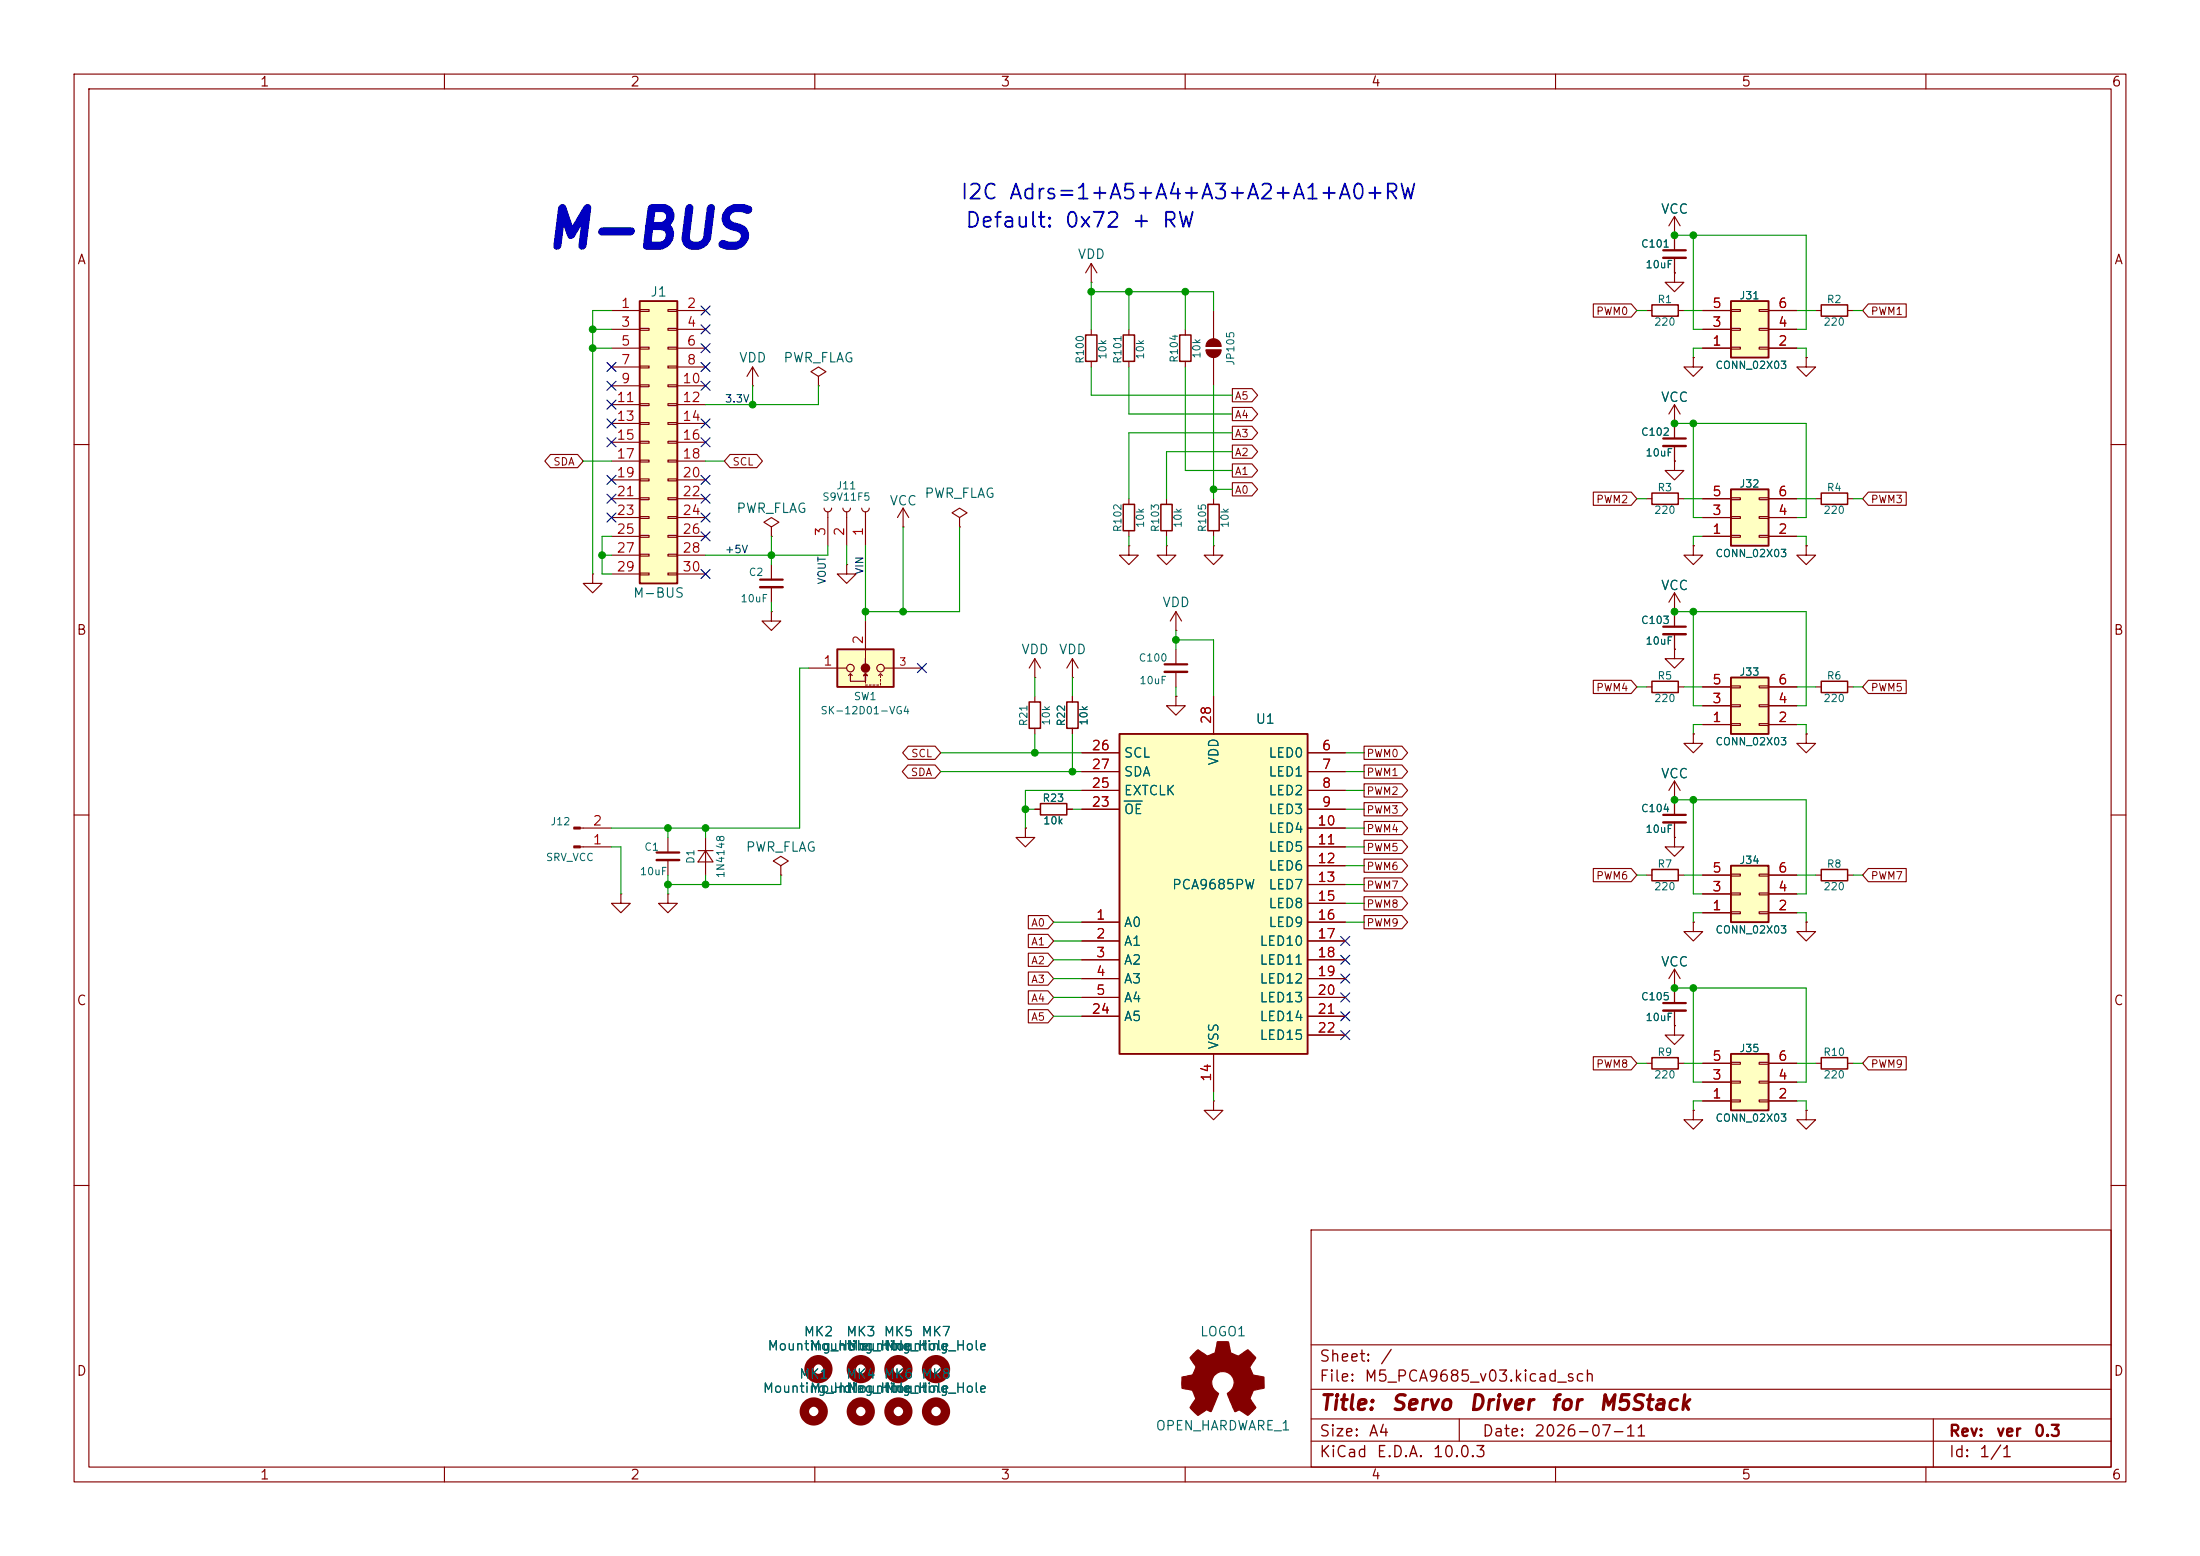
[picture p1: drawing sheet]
<svg xmlns="http://www.w3.org/2000/svg" width="297mm" height="210mm" viewBox="0 0 297 210" stroke-linecap="round" stroke-linejoin="round" font-family="sans-serif">
<g fill="none" stroke="#840000" stroke-width=".15">
<path d="M10 10h277v190h-277zM12 12h273v186h-273zM60 10v2M110 10v2M160 10v2M210 10v2M260 10v2M110.5 50.8l1-.6-1-.7-1 .7 1 .6v1.3M110.5 52.1h.1M152.4 44.5v.7M152.4 48.8v.7M160 44.5v.7"/>
<path d="M160 48.8v.7M162.8 46.7h2M162.8 47.2h2M163.8 41.9v3.8M163.8 48.3v3.8M10 60h2M104.1 71.1l1.1-.6-1.1-.6-1 .6 1 .6v1.3M104.1 72.4h.1M104.1 76.2v2M104.1 79.2v2.1M111.3 68.6a.51 .51 0 0 0 .5 .5 .51 .51 0 0 0 .5-.5M111.8 69.1v4.6"/>
<path d="M113.8 68.6a.51 .51 0 0 0 .5 .5 .51 .51 0 0 0 .5-.5M114.3 69.1v4.6M116.3 68.6a.51 .51 0 0 0 .5 .5 .51 .51 0 0 0 .5-.5M116.8 69.1v4.6M121.9 71.1h.1M121.9 68.6l-.7 1.3M121.9 68.6l.8 1.3M121.9 68.6v2.5M129.5 69.9l1.1-.7-1.1-.6-1 .6 1 .7v1.2M129.5 71.1h.1M152.4 73.7v1.2h1.3l-1.3 1.3-1.3-1.3h1.3M152.4 73.7h.1"/>
<path d="M152.4 67.3v.8M152.4 71.6v.8M157.5 73.7v1.2h1.2l-1.2 1.3-1.3-1.3h1.3M157.5 73.7h.1M157.5 67.3v.8M157.5 71.6v.8M163.8 73.7v1.2h1.3l-1.3 1.3-1.2-1.3h1.2M163.8 73.7h.1M163.8 67.3v.8M163.8 71.6v.8M226.1 62.2v1.3h1.2l-1.2 1.3-1.3-1.3h1.3M226.1 62.2h.1"/>
<path d="M285 60h2M139.7 91.4h.1M139.7 88.9l-.8 1.3M139.7 88.9l.8 1.3M139.7 88.9v2.5M158.7 85.1h.1M158.7 82.6l-.7 1.2M158.7 82.6l.8 1.2M158.7 82.6v2.5M10 110h2M90.2 113v2.1M90.2 116.1v2"/>
<path d="M105.4 116.8l1-.6-1-.6-1 .6 1 .6v1.3M105.4 118.1h.1M285 110h2M226.1 138.4v1.3h1.2l-1.2 1.3-1.3-1.3h1.3M226.1 138.4h.1M226.1 133.4h.1M226.1 130.8l-.8 1.3M226.1 130.8l.7 1.3M226.1 130.8v2.6M222.2 143.5h.8M226.6 143.5h.7M228.6 149.9v1.2h1.3l-1.3 1.3-1.3-1.3h1.3"/>
<path d="M228.6 149.9h.1M243.8 149.9v1.2h1.3l-1.3 1.3-1.2-1.3h1.2M243.8 149.9h.1M10 160h2M177 166h108v32h-108zM285 160h2M60 198v2M110 198v2M160 198v2M177 194.5h108M177 191.5h108M177 187.5h108"/>
<path d="M177 181.5h108M197 191.5v3M210 198v2M260 198v2M261 191.5v6.5"/>
</g>
<path d="M151.6 45.2h1.6v3.6h-1.6zM159.3 45.2h1.5v3.6h-1.5zM151.6 68.1h1.6v3.5h-1.6zM156.7 68.1h1.5v3.5h-1.5zM163.1 68.1h1.5v3.5h-1.5zM223 142.7h3.6v1.6h-3.6z" fill="none" stroke="#840000" stroke-width=".2"/>
<g fill="#840000" stroke="#840000" stroke-width=".15">
<path d="M163.1 46a1.02 1.02 0 0 1 1.1-.2 1.02 1.02 0 0 1 .6 .9h-2l.1-.4z"/>
<path d="M162.8 47.2h2a1.02 1.02 0 0 1-1 1.1 1.02 1.02 0 0 1-1-1.1z"/>
</g>
<path d="M102.6 78.2h3.1M88.6 115.1h3.1" fill="none" stroke="#840000" stroke-width=".3"/>
<path d="M102.6 79.2h3.1M88.6 116.1h3.1" fill="none" stroke="#840000" stroke-width=".33"/>
<path d="M233.7 142.2h5.1v7.7h-5.1z" fill="#ffffc2"/>
<path d="M233.7 142.2h5.1v7.7h-5.1z" fill="none" stroke="#840000" stroke-width=".25"/>
<g fill="none" stroke="#840000" stroke-width=".15">
<path d="M226.1 31.8h.1M226.1 36.8v1.3h1.2l-1.2 1.3-1.3-1.3h1.3M226.1 36.8h.1M226.1 29.2l-.8 1.3M226.1 29.2l.7 1.3M226.1 29.2v4.6M226.1 34.8v2M245.1 41.9h.8M249.4 41.9h.8M104.1 82.6v1.2h1.3l-1.3 1.3-1.2-1.3h1.2M104.1 82.6h.1M78.3 114.3h4.2"/>
<path d="M78.3 111.8h4.2M229.9 148.6h3.8M229.9 146.1h3.8M229.9 143.5h3.8M233.7 148.5h1.2v.2h-1.2zM233.7 145.9h1.2v.3h-1.2zM233.7 143.4h1.2v.2h-1.2zM237.5 148.5h1.3v.2h-1.3zM237.5 145.9h1.3v.3h-1.3zM237.5 143.4h1.3v.2h-1.3zM238.8 148.6h3.8M238.8 146.1h3.8"/>
<path d="M238.8 143.5h3.8M245.1 143.5h.8M249.4 143.5h.8"/>
</g>
<path d="M245.9 41.1h3.5v1.6h-3.5zM245.9 142.7h3.5v1.6h-3.5z" fill="none" stroke="#840000" stroke-width=".2"/>
<path d="M224.5 33.8h3.1" fill="none" stroke="#840000" stroke-width=".3"/>
<path d="M224.5 34.8h3.1" fill="none" stroke="#840000" stroke-width=".33"/>
<g fill="#840000" stroke="#840000" stroke-width=".15">
<path d="M77.5 114.2h.8v.2h-.8z"/>
<path d="M77.5 111.6h.8v.3h-.8z"/>
</g>
<path d="M233.7 40.6h5.1v7.7h-5.1z" fill="#ffffc2"/>
<path d="M233.7 40.6h5.1v7.7h-5.1z" fill="none" stroke="#840000" stroke-width=".25"/>
<g fill="none" stroke="#840000" stroke-width=".15">
<path d="M222.2 41.9h.8M226.1 57.2h.1M226.1 54.6l-.8 1.3M226.1 54.6l.7 1.3M226.1 54.6v2.6M226.6 41.9h.7M228.6 48.3v1.2h1.3l-1.3 1.3-1.3-1.3h1.3M228.6 48.3h.1M229.9 47h3.8M229.9 44.5h3.8M229.9 41.9h3.8M233.7 46.9h1.2v.2h-1.2z"/>
<path d="M233.7 44.3h1.2v.3h-1.2zM233.7 41.8h1.2v.2h-1.2zM237.5 46.9h1.3v.2h-1.3zM237.5 44.3h1.3v.3h-1.3zM237.5 41.8h1.3v.2h-1.3zM238.8 47h3.8M238.8 44.5h3.8M238.8 41.9h3.8M243.8 48.3v1.2h1.3l-1.3 1.3-1.2-1.3h1.2M243.8 48.3h.1M94.2 114.8h2.1M95.2 114.8l1.1 1.5h-2.1z"/>
<path d="M95.2 113v5.1M83.8 120.7v1.2h1.3l-1.3 1.3-1.3-1.3h1.3M83.8 120.7h.1"/>
</g>
<path d="M223 41.1h3.6v1.6h-3.6z" fill="none" stroke="#840000" stroke-width=".2"/>
<path d="M86.4 40.6h5v38.1h-5z" fill="#ffffc2"/>
<path d="M86.4 40.6h5v38.1h-5z" fill="none" stroke="#840000" stroke-width=".25"/>
<g fill="none" stroke="#840000" stroke-width=".15">
<path d="M82.5 41.9h3.9M82.5 44.5h3.9M82.5 47h3.9M82.5 49.5h3.9M82.5 52.1h3.9M82.5 54.6h3.9M82.5 57.2h3.9M82.5 59.7h3.9M86.4 41.8h1.2v.2h-1.2zM86.4 44.3h1.2v.3h-1.2zM86.4 46.9h1.2v.2h-1.2zM86.4 49.4h1.2v.3h-1.2z"/>
<path d="M86.4 51.9h1.2v.3h-1.2zM86.4 54.5h1.2v.2h-1.2zM86.4 57h1.2v.3h-1.2zM86.4 59.6h1.2v.2h-1.2zM90.2 41.8h1.2v.2h-1.2zM90.2 44.3h1.2v.3h-1.2zM90.2 46.9h1.2v.2h-1.2zM90.2 49.4h1.2v.3h-1.2zM90.2 51.9h1.2v.3h-1.2zM90.2 54.5h1.2v.2h-1.2zM90.2 57h1.2v.3h-1.2zM90.2 59.6h1.2v.2h-1.2z"/>
<path d="M91.4 41.9h3.8M91.4 44.5h3.8M91.4 47h3.8M91.4 49.5h3.8M91.4 52.1h3.8M91.4 54.6h3.8M91.4 57.2h3.8M91.4 59.7h3.8M82.5 62.2h3.9M82.5 64.8h3.9M82.5 67.3h3.9M82.5 69.9h3.9"/>
<path d="M82.5 72.4h3.9M82.5 74.9h3.9M82.5 77.5h3.9M86.4 62.1h1.2v.3h-1.2zM86.4 64.6h1.2v.3h-1.2zM86.4 67.2h1.2v.2h-1.2zM86.4 69.7h1.2v.3h-1.2zM86.4 72.3h1.2v.2h-1.2zM86.4 74.8h1.2v.3h-1.2zM86.4 77.3h1.2v.3h-1.2zM90.2 62.1h1.2v.3h-1.2zM90.2 64.6h1.2v.3h-1.2z"/>
<path d="M90.2 67.2h1.2v.2h-1.2zM90.2 69.7h1.2v.3h-1.2zM90.2 72.3h1.2v.2h-1.2zM90.2 74.8h1.2v.3h-1.2zM90.2 77.3h1.2v.3h-1.2zM91.4 62.2h3.8M91.4 64.8h3.8M91.4 67.3h3.8M91.4 69.9h3.8M91.4 72.4h3.8M91.4 74.9h3.8M91.4 77.5h3.8"/>
<path d="M228.6 99.1v1.2h1.3l-1.3 1.3-1.3-1.3h1.3M228.6 99.1h.1"/>
</g>
<path d="M233.7 91.4h5.1v7.7h-5.1z" fill="#ffffc2"/>
<path d="M233.7 91.4h5.1v7.7h-5.1z" fill="none" stroke="#840000" stroke-width=".25"/>
<g fill="none" stroke="#840000" stroke-width=".15">
<path d="M222.2 92.7h.8M226.6 92.7h.7M229.9 97.8h3.8M229.9 95.3h3.8M229.9 92.7h3.8M233.7 97.7h1.2v.2h-1.2zM233.7 95.1h1.2v.3h-1.2zM233.7 92.6h1.2v.2h-1.2zM237.5 97.7h1.3v.2h-1.3zM237.5 95.1h1.3v.3h-1.3zM237.5 92.6h1.3v.2h-1.3zM238.8 97.8h3.8"/>
<path d="M238.8 95.3h3.8M238.8 92.7h3.8M243.8 99.1v1.2h1.3l-1.3 1.3-1.2-1.3h1.2M243.8 99.1h.1M222.2 118.1h.8M226.1 113v1.3h1.2l-1.2 1.3-1.3-1.3h1.3M226.1 113h.1M226.6 118.1h.7"/>
</g>
<path d="M223 91.9h3.6v1.6h-3.6zM223 117.3h3.6v1.6h-3.6z" fill="none" stroke="#840000" stroke-width=".2"/>
<path d="M233.7 116.8h5.1v7.7h-5.1z" fill="#ffffc2"/>
<path d="M233.7 116.8h5.1v7.7h-5.1z" fill="none" stroke="#840000" stroke-width=".25"/>
<g fill="none" stroke="#840000" stroke-width=".15">
<path d="M101.6 52.1h.1M101.6 49.5l-.8 1.3M101.6 49.5l.8 1.3M101.6 49.5v2.6M80 77.5v1.2h1.3l-1.3 1.3-1.3-1.3h1.3M80 77.5h.1M245.1 92.7h.8M249.4 92.7h.8M226.1 108h.1M226.1 105.4l-.8 1.3M226.1 105.4l.7 1.3M226.1 105.4v2.6"/>
<path d="M229.9 118.1h3.8M233.7 118h1.2v.2h-1.2zM237.5 118h1.3v.2h-1.3zM238.8 118.1h3.8M245.1 118.1h.8M249.4 118.1h.8M228.6 124.5v1.2h1.3l-1.3 1.3-1.3-1.3h1.3M228.6 124.5h.1M229.9 123.2h3.8M229.9 120.7h3.8M233.7 123.1h1.2v.2h-1.2zM233.7 120.5h1.2v.3h-1.2z"/>
<path d="M237.5 123.1h1.3v.2h-1.3zM237.5 120.5h1.3v.3h-1.3zM238.8 123.2h3.8M238.8 120.7h3.8M243.8 124.5v1.2h1.3l-1.3 1.3-1.2-1.3h1.2M243.8 124.5h.1M163.8 148.6v1.3h1.3l-1.3 1.2-1.2-1.2h1.2M163.8 148.6h.1"/>
</g>
<path d="M161.2 182.7l.5-.5 1.2 .8 .3-.1 .8-.3 .3-1.5h1.3h.2l.4 1.5 1 .4 1.3-.8 1 1-.8 1.4 .5 1 1.4 .3 .1 1.5-1.5 .2v.2l-.4 1 .7 1.2-.1 .1-.9 .9-1.2-.7-.6 .2-1-2.4a1.54 1.54 0 0 0 .3-2.7 1.54 1.54 0 0 0-2.4 1.1 1.97 1.97 0 0 0 .9 1.6l-1 2.4-.6-.2-1.2 .7-1-1 .7-1.2-.4-1.1-1.4-.4v-1.4l1.2-.3a.83 .83 0 0 0 .5-.7l.2-.4-.8-1.3z" fill="#840000" stroke="#840000" stroke-width=".15"/>
<path d="M245.9 91.9h3.5v1.6h-3.5zM245.9 117.3h3.5v1.6h-3.5z" fill="none" stroke="#840000" stroke-width=".2"/>
<g fill="none" stroke="#840000" stroke-width="1.3">
<circle cx="109.9" cy="190.5" r="1.27"/>
<circle cx="116.2" cy="190.5" r="1.27"/>
<circle cx="121.3" cy="190.5" r="1.27"/>
<circle cx="121.3" cy="184.8" r="1.27"/>
<circle cx="126.4" cy="190.5" r="1.27"/>
<circle cx="126.4" cy="184.8" r="1.27"/>
</g>
<path d="M113 87.6h7.6v5.1h-7.6z" fill="#ffffc2"/>
<g fill="none" stroke="#840000" stroke-width=".15">
<path d="M147.3 38.1h.1M147.3 35.6l-.7 1.2M147.3 35.6l.8 1.2M147.3 35.6v2.5M114.3 76.2v1.3h1.3l-1.3 1.2-1.3-1.2h1.3M114.3 76.2h.1M109.2 90.2h5.1M114.8 90.9l-.2 .3M115.1 91.2l-.3-.3v1h2M116.8 88.9v.6zM116.8 92.5h.3M116.8 83.8v5.1"/>
<path d="M116.8 91.9v.3M116.8 90.9l-.2 .3M117.1 91.2l-.3-.3v1M117.3 92.5h.3M117.9 92.5h.2M118.4 92.5h.2M118.6 91.2l.3-.3 .2 .3M118.9 91.2v.2M118.9 91.7v.2M118.9 92.2v.3M119.4 90.2h5.1M144.8 91.4h.1"/>
<path d="M144.8 88.9l-.8 1.3M144.8 88.9l.7 1.3M144.8 88.9v2.5M144.8 94v.7M144.8 98.3v.8M158.7 94v1.3h1.3l-1.3 1.2-1.2-1.2h1.2M158.7 94h.1M158.7 87.6v2.1M158.7 90.7v2"/>
<circle cx="114.8" cy="90.2" r=".51"/>
<circle cx="118.9" cy="90.2" r=".51"/>
</g>
<path d="M113 87.6h7.6v5.1h-7.6z" fill="none" stroke="#840000" stroke-width=".25"/>
<circle cx="116.8" cy="90.2" r=".56" fill="#840000" stroke="#840000" stroke-width=".15"/>
<circle cx="110.5" cy="184.8" r="1.27" fill="none" stroke="#840000" stroke-width="1.3"/>
<path d="M144 94.7h1.5v3.6h-1.5z" fill="none" stroke="#840000" stroke-width=".2"/>
<path d="M157.2 89.7h3.1" fill="none" stroke="#840000" stroke-width=".3"/>
<path d="M157.2 90.7h3.1" fill="none" stroke="#840000" stroke-width=".33"/>
<path d="M151.1 99.1h25.4v43.1h-25.4z" fill="#ffffc2"/>
<path d="M151.1 99.1h25.4v43.1h-25.4z" fill="none" stroke="#840000" stroke-width=".25"/>
<g fill="none" stroke="#840000" stroke-width=".15">
<path d="M147.3 44.5v.7M147.3 48.8v.7M222.2 67.3h.8M226.6 67.3h.7M243.8 73.7v1.2h1.3l-1.3 1.3-1.2-1.3h1.2M243.8 73.7h.1M139.7 94v.7M139.7 98.3v.8M163.8 94v5.1M226.1 87.6v1.3h1.2l-1.2 1.3-1.3-1.3h1.3M226.1 87.6h.1M226.1 82.6h.1"/>
<path d="M226.1 80v4.6M226.1 85.6v2M226.1 80l-.8 1.3M226.1 80l.7 1.3M138.4 111.8v1.2h1.3l-1.3 1.3-1.2-1.3h1.2M138.4 111.8h.1M139.7 109.2h.8M144 109.2h.8M146 101.6h5.1M146 104.1h5.1M146 106.7h5.1M146 109.2h5.1"/>
<path d="M176.5 101.6h5.1M176.5 104.1h5.1M176.5 106.7h5.1M176.5 109.2h5.1M176.5 111.8h5.1M176.5 114.3h5.1M176.5 116.8h5.1M176.5 119.4h5.1M226.1 108v2M226.1 111v2M90.2 120.7v1.2h1.2l-1.2 1.3-1.3-1.3h1.3M90.2 120.7h.1"/>
<path d="M146 124.5h5.1M146 127h5.1M146 129.5h5.1M146 132.1h5.1M146 134.6h5.1M146 137.2h5.1M176.5 124.5h5.1M176.5 127h5.1M176.5 129.5h5.1M176.5 132.1h5.1M176.5 134.6h5.1M176.5 121.9h5.1"/>
<path d="M176.5 137.2h5.1M176.5 139.7h5.1M226.1 133.4v2M226.1 136.4v2M163.8 142.2v5.1"/>
</g>
<path d="M151.8 108.1h2.4" fill="none" stroke="#006464" stroke-width=".15"/>
<path d="M146.6 45.2h1.5v3.6h-1.5zM223 66.5h3.6v1.6h-3.6zM138.9 94.7h1.6v3.6h-1.6zM140.5 108.5h3.5v1.5h-3.5z" fill="none" stroke="#840000" stroke-width=".2"/>
<circle cx="116.2" cy="184.8" r="1.27" fill="none" stroke="#840000" stroke-width="1.3"/>
<path d="M224.5 84.6h3.1M224.5 110h3.1M224.5 135.4h3.1" fill="none" stroke="#840000" stroke-width=".3"/>
<path d="M224.5 85.6h3.1M224.5 111h3.1M224.5 136.4h3.1" fill="none" stroke="#840000" stroke-width=".33"/>
<path d="M233.7 66h5.1v7.7h-5.1z" fill="#ffffc2"/>
<path d="M233.7 66h5.1v7.7h-5.1z" fill="none" stroke="#840000" stroke-width=".25"/>
<g fill="none" stroke="#840000" stroke-width=".15">
<path d="M226.1 36.8h.1M226.1 31.8h.1M226.1 31.8v2M226.1 34.8v2M166.4 57.5h2.6l.8 .9-.8 .9h-2.6zM166.4 55h2.6l.8 .9-.8 .9h-2.6zM166.4 52.5h2.6l.8 .8-.8 .9h-2.6zM215.1 41h5.1l.8 .9-.8 .9h-5.1zM226.1 57.2h.1M226.1 57.2v2M228.6 48.3h.1M229.9 47h3.8"/>
<path d="M229.9 44.5h3.8M229.9 41.9h3.8M238.8 47h3.8M238.8 44.5h3.8M238.8 41.9h3.8M243.8 48.3h.1M252.2 41h5.1v1.8h-5.1l-.7-.9zM74.3 61.3h3.7l.7 .9-.7 .9h-3.7l-.8-.9zM98.6 61.3h3.6l.7 .9-.7 .9h-3.6l-.8-.9zM166.4 62.6h2.6l.8 .9-.8 .9h-2.6zM166.4 60.1h2.6l.8 .9-.8 .8h-2.6zM166.4 65.2h2.6l.8 .8-.8 .9h-2.6z"/>
<path d="M215.1 66.4h5.1l.8 .9-.8 .9h-5.1zM226.1 62.2h.1M226.1 60.2v2M228.6 73.7v1.2h1.3l-1.3 1.3-1.3-1.3h1.3M228.6 73.7h.1M229.9 72.4h3.8M229.9 69.9h3.8M229.9 67.3h3.8M233.7 72.3h1.2v.2h-1.2zM233.7 69.7h1.2v.3h-1.2zM233.7 67.2h1.2v.2h-1.2zM237.5 72.3h1.3v.2h-1.3z"/>
<path d="M237.5 69.7h1.3v.3h-1.3zM237.5 67.2h1.3v.2h-1.3zM238.8 72.4h3.8M238.8 69.9h3.8M238.8 67.3h3.8M243.8 73.7h.1M245.1 67.3h.8M249.4 67.3h.8M252.2 66.4h5.1v1.8h-5.1l-.7-.9zM144.8 94v.7M144.8 98.3v.8M158.7 94h.1"/>
<path d="M163.8 94v5.1M215.1 91.8h5.1l.8 .9-.8 .9h-5.1zM226.1 82.6h.1M226.1 87.6h.1M226.1 82.6v2M226.1 85.6v2M228.6 99.1h.1M229.9 97.8h3.8M229.9 95.3h3.8M229.9 92.7h3.8M238.8 97.8h3.8M238.8 95.3h3.8"/>
<path d="M238.8 92.7h3.8M243.8 99.1h.1M252.2 91.8h5.1v1.8h-5.1l-.7-.9zM122.6 103.3h3.6l.8 .8-.8 .9h-3.6l-.8-.9zM122.6 100.7h3.6l.8 .9-.8 .9h-3.6l-.7-.9zM138.4 111.8h.1M139.7 109.2h.8M144 109.2h.8M146 109.2h5.1M146 101.6h5.1M146 104.1h5.1M146 106.7h5.1"/>
<path d="M176.5 109.2h5.1M176.5 101.6h5.1M176.5 104.1h5.1M176.5 106.7h5.1M176.5 111.8h5.1M176.5 114.3h5.1M176.5 116.8h5.1M176.5 119.4h5.1M184.1 105.8h5.2l.7 .9-.7 .9h-5.2zM184.1 100.7h5.2l.7 .9-.7 .9h-5.2zM184.1 108.3h5.2l.7 .9-.7 .9h-5.2zM184.1 113.4h5.2l.7 .9-.7 .9h-5.2z"/>
<path d="M184.1 116h5.2l.7 .8-.7 .9h-5.2zM184.1 118.5h5.2l.7 .9-.7 .9h-5.2zM184.1 110.9h5.2l.7 .9-.7 .8h-5.2zM184.1 103.3h5.2l.7 .8-.7 .9h-5.2zM215.1 117.2h5.1l.8 .9-.8 .9h-5.1zM226.1 108h.1M226.1 113h.1M226.1 108v2M226.1 111v2M229.9 118.1h3.8M238.8 118.1h3.8M252.2 117.2h5.1v1.8h-5.1l-.7-.9z"/>
<path d="M138.8 126.1h2.7l.7 .9-.7 .9h-2.7zM138.8 123.6h2.7l.7 .9-.7 .8h-2.7zM138.8 128.7h2.7l.7 .8-.7 .9h-2.7zM138.8 136.3h2.7l.7 .9-.7 .8h-2.7zM138.8 133.7h2.7l.7 .9-.7 .9h-2.7zM138.8 131.2h2.7l.7 .9-.7 .9h-2.7zM146 124.5h5.1M146 127h5.1M146 129.5h5.1M146 132.1h5.1M146 134.6h5.1M146 137.2h5.1"/>
<path d="M176.5 124.5h5.1M176.5 127h5.1M176.5 129.5h5.1M176.5 132.1h5.1M176.5 134.6h5.1M176.5 121.9h5.1M176.5 137.2h5.1M176.5 139.7h5.1M184.1 123.6h5.2l.7 .9-.7 .8h-5.2zM184.1 121h5.2l.7 .9-.7 .9h-5.2zM226.1 133.4h.1M226.1 138.4h.1"/>
<path d="M226.1 133.4v2M226.1 136.4v2M228.6 124.5h.1M229.9 123.2h3.8M229.9 120.7h3.8M238.8 123.2h3.8M238.8 120.7h3.8M243.8 124.5h.1M163.8 142.2v5.1M215.1 142.6h5.1l.8 .9-.8 .9h-5.1zM228.6 149.9h.1M229.9 148.6h3.8"/>
<path d="M229.9 146.1h3.8M229.9 143.5h3.8M238.8 148.6h3.8M238.8 146.1h3.8M238.8 143.5h3.8M243.8 149.9h.1M252.2 142.6h5.1v1.8h-5.1l-.7-.9z"/>
</g>
<path d="M245.9 66.5h3.5v1.6h-3.5z" fill="none" stroke="#840000" stroke-width=".2"/>
<path d="M224.5 59.2h3.1" fill="none" stroke="#840000" stroke-width=".3"/>
<path d="M224.5 60.2h3.1" fill="none" stroke="#840000" stroke-width=".33"/>
<g fill="none" stroke="#009600" stroke-width=".15">
<path d="M147.3 39.4h16.5v2.5M147.3 38.1v6.4M152.4 39.4v5.1M160 39.4v5.1M226.1 31.8h17.7v12.7h-1.2M228.6 31.8v12.7h1.3M80 47h2.5M80 44.5h2.5M82.5 41.9h-2.5v35.6M101.6 52.1v2.5M110.5 52.1v2.5h-15.3M147.3 49.5v3.8h19.1"/>
<path d="M152.4 49.5v6.4h14M160 49.5v14h6.4M163.8 52.1v15.2M166.4 58.4h-14v8.9M221 41.9h1.2M226.1 57.2h17.7v12.7h-1.2M227.3 41.9h2.6M228.6 57.2v12.7h1.3M229.9 47h-1.3v1.3M242.6 47h1.2v1.3M242.6 41.9h2.5M250.2 41.9h1.3"/>
<path d="M78.7 62.2h3.8M81.3 74.9h1.2M82.5 72.4h-1.2v5.1h1.2M95.2 62.2h2.6M104.1 72.4v3.8M111.8 73.7v1.2h-16.6M114.3 73.7v2.5M116.8 73.7v10.1M121.9 71.1v11.5M129.5 71.1v11.5h-12.7M152.4 72.4v1.3M157.5 72.4v1.3"/>
<path d="M163.8 72.4v1.3M163.8 66h2.6M166.4 61h-8.9v6.3M221 67.3h1.2M227.3 67.3h2.6M229.9 72.4h-1.3v1.3M242.6 72.4h1.2v1.3M242.6 67.3h2.5M250.2 67.3h1.3M104.1 81.3v1.3M109.2 90.2h-1.3v21.6h-25.4M139.7 91.4v2.6"/>
<path d="M139.7 99.1v2.5M144.8 91.4v2.6M144.8 99.1v5M158.7 86.4h5.1v7.6M158.7 85.1v2.5M158.7 92.7v1.3M221 92.7h1.2M226.1 82.6h17.7v12.7h-1.2M227.3 92.7h2.6M228.6 82.6v12.7h1.3M229.9 97.8h-1.3v1.3M242.6 97.8h1.2v1.3"/>
<path d="M242.6 92.7h2.5M250.2 92.7h1.3M82.5 114.3h1.3v6.4M90.2 111.8v1.2M90.2 118.1v2.6M95.2 111.8v1.2M95.2 118.1v1.3M105.4 118.1v1.3h-15.2M127 104.1h19M127 101.6h19M138.4 109.2h1.3M144.8 109.2h1.2"/>
<path d="M146 106.7h-7.6v5.1M181.6 104.1h2.5M181.6 111.8h2.5M181.6 114.3h2.5M181.6 106.7h2.5M181.6 101.6h2.5M181.6 119.4h2.5M181.6 116.8h2.5M181.6 109.2h2.5M221 118.1h1.2M226.1 108h17.7v12.7h-1.2M227.3 118.1h2.6"/>
<path d="M228.6 108v12.7h1.3M242.6 118.1h2.5M250.2 118.1h1.3M142.2 124.5h3.8M142.2 129.5h3.8M142.2 127h3.8M142.2 132.1h3.8M142.2 134.6h3.8M142.2 137.2h3.8M181.6 124.5h2.5M181.6 121.9h2.5M226.1 133.4h17.7v12.7h-1.2"/>
<path d="M228.6 133.4v12.7h1.3M229.9 123.2h-1.3v1.3M242.6 123.2h1.2v1.3M163.8 147.3v1.3M221 143.5h1.2M227.3 143.5h2.6M229.9 148.6h-1.3v1.3M242.6 143.5h2.5M242.6 148.6h1.2v1.3M250.2 143.5h1.3"/>
</g>
<g fill="none" stroke="#000084" stroke-width=".15">
<path d="M81.9 54l1.3 1.2M81.9 56.5l1.3 1.3M81.9 51.5l1.3 1.2M81.9 59.1l1.3 1.2M81.9 48.9l1.3 1.2M83.2 54l-1.3 1.2M83.2 56.5l-1.3 1.3M83.2 51.5l-1.3 1.2M83.2 59.1l-1.3 1.2M83.2 48.9l-1.3 1.2M94.6 41.3l1.3 1.2M94.6 56.5l1.3 1.3"/>
<path d="M94.6 59.1l1.3 1.2M94.6 51.5l1.3 1.2M94.6 48.9l1.3 1.2M94.6 46.4l1.3 1.2M94.6 43.8l1.3 1.3M95.9 41.3l-1.3 1.2M95.9 56.5l-1.3 1.3M95.9 59.1l-1.3 1.2M95.9 43.8l-1.3 1.3M95.9 46.4l-1.3 1.2M95.9 51.5l-1.3 1.2M95.9 48.9l-1.3 1.2"/>
<path d="M81.9 66.7l1.3 1.2M81.9 64.2l1.3 1.2M81.9 69.2l1.3 1.3M83.2 69.2l-1.3 1.3M83.2 66.7l-1.3 1.2M83.2 64.2l-1.3 1.2M94.6 76.9l1.3 1.2M94.6 66.7l1.3 1.2M94.6 64.2l1.3 1.2M94.6 71.8l1.3 1.2M94.6 69.2l1.3 1.3M95.9 76.9l-1.3 1.2"/>
<path d="M95.9 66.7l-1.3 1.2M95.9 64.2l-1.3 1.2M95.9 71.8l-1.3 1.2M95.9 69.2l-1.3 1.3M123.9 89.6l1.2 1.2M125.1 89.6l-1.2 1.2M181 136.6l1.2 1.2M181 139.1l1.2 1.2M181 134l1.2 1.2M181 128.9l1.2 1.2M181 126.4l1.2 1.2M181 131.5l1.2 1.2"/>
<path d="M182.2 136.6l-1.2 1.2M182.2 139.1l-1.2 1.2M182.2 134l-1.2 1.2M182.2 128.9l-1.2 1.2M182.2 126.4l-1.2 1.2M182.2 131.5l-1.2 1.2"/>
</g>
<path d="M151.8 108.1h2.4" fill="none" stroke="#006464" stroke-width=".15"/>
<g fill="#009600" stroke="#009600" stroke-width=".14">
<circle cx="160" cy="39.4" r=".46"/>
<circle cx="152.4" cy="39.4" r=".46"/>
<circle cx="147.3" cy="39.4" r=".46"/>
<circle cx="163.8" cy="66" r=".46"/>
<circle cx="101.6" cy="54.6" r=".46"/>
<circle cx="80" cy="44.5" r=".46"/>
<circle cx="80" cy="47" r=".46"/>
<circle cx="121.9" cy="82.6" r=".46"/>
<circle cx="139.7" cy="101.6" r=".46"/>
<circle cx="158.7" cy="86.4" r=".46"/>
<circle cx="138.4" cy="109.2" r=".46"/>
<circle cx="144.8" cy="104.1" r=".46"/>
<circle cx="95.2" cy="119.4" r=".46"/>
<circle cx="95.2" cy="111.8" r=".46"/>
<circle cx="90.2" cy="119.4" r=".46"/>
<circle cx="90.2" cy="111.8" r=".46"/>
<circle cx="116.8" cy="82.6" r=".46"/>
<circle cx="104.1" cy="74.9" r=".46"/>
<circle cx="81.3" cy="74.9" r=".46"/>
<circle cx="226.1" cy="133.4" r=".46"/>
<circle cx="228.6" cy="82.6" r=".46"/>
<circle cx="226.1" cy="82.6" r=".46"/>
<circle cx="228.6" cy="108" r=".46"/>
<circle cx="226.1" cy="108" r=".46"/>
<circle cx="226.1" cy="57.2" r=".46"/>
<circle cx="228.6" cy="57.2" r=".46"/>
<circle cx="228.6" cy="31.8" r=".46"/>
<circle cx="226.1" cy="31.8" r=".46"/>
<circle cx="228.6" cy="133.4" r=".46"/>
</g>
<text font-size="5.1" fill="#0000c2" x="73.3" y="34.7">M-BUS</text>
<g font-size="2" fill="#0000c2">
<text x="129.5" y="27.4">I2C Adrs=1+A5+A4+A3+A2+A1+A0+RW</text>
<text x="130.2" y="31.2">Default: 0x72 + RW</text>
</g>
<g font-size="2" fill="#840000">
<text x="178" y="190.8">Title:</text>
<text x="187.7" y="190.8">Servo</text>
<text x="198.2" y="190.8">Driver</text>
<text x="209.2" y="190.8">for</text>
<text x="215.7" y="190.8">M5Stack</text>
</g>
<g font-size="1.5" fill="#840000">
<text x="178" y="184.2">Sheet:</text>
<text x="186.2" y="184.2">/</text>
<text x="178" y="186.9">File:</text>
<text x="184.1" y="186.9">M5_PCA9685_v03.kicad_sch</text>
<text x="178" y="197.1">KiCad</text>
<text x="178" y="194.3">Size:</text>
<text x="184.7" y="194.3">A4</text>
<text x="185.7" y="197.1">E.D.A.</text>
<text x="193.3" y="197.1">10.0.3</text>
<text x="200" y="194.3">Date:</text>
<text x="207" y="194.3">2026-07-11</text>
<text x="263" y="194.3">Rev:</text>
<text x="263" y="197.1">Id:</text>
<text x="267.1" y="197.1">1/1</text>
<text x="269.4" y="194.3">ver</text>
<text x="274.5" y="194.3">0.3</text>
</g>
<g font-size="1.3" fill="#840000">
<text x="35" y="12">1</text>
<text x="85" y="12">2</text>
<text x="135" y="12">3</text>
<text x="185" y="12">4</text>
<text x="235" y="12">5</text>
<text x="285" y="12">6</text>
<text x="10.3" y="36">A</text>
<text x="285.3" y="36">A</text>
<text x="10.3" y="86">B</text>
<text x="285.3" y="86">B</text>
<text x="10.3" y="136">C</text>
<text x="285.3" y="136">C</text>
<text x="10.3" y="186">D</text>
<text x="285.3" y="186">D</text>
<text x="35" y="200">1</text>
<text x="85" y="200">2</text>
<text x="135" y="200">3</text>
<text x="185" y="200">4</text>
<text x="235" y="200">5</text>
<text x="285" y="200">6</text>
</g>
<g font-size="1.3" fill="#006464">
<text x="224.1" y="29.2">VCC</text>
<text x="145.4" y="35.3">VDD</text>
<text x="87.7" y="40.3">J1</text>
<text x="99.7" y="49.2">VDD</text>
<text x="105.7" y="49.2">PWR_FLAG</text>
<text x="224.1" y="54.6">VCC</text>
<text x="99.3" y="69.6">PWR_FLAG</text>
<text x="120" y="68.5">VCC</text>
<text x="124.7" y="67.5">PWR_FLAG</text>
<text x="85.4" y="81">M-BUS</text>
<text x="156.8" y="82.3">VDD</text>
<text x="224.1" y="80">VCC</text>
<text x="137.8" y="88.6">VDD</text>
<text x="142.9" y="88.6">VDD</text>
<text x="169.4" y="98">U1</text>
<text x="151.6" y="107.7">EXTCLK</text>
<text x="151.6" y="102.6">SCL</text>
<text x="151.6" y="105.1">SDA</text>
<text x="164.8" y="103.4" transform="rotate(-90 164.8 103.4)">VDD</text>
<text x="171.2" y="102.6">LED0</text>
<text x="171.2" y="105.1">LED1</text>
<text x="171.2" y="107.7">LED2</text>
<text x="224.1" y="105.4">VCC</text>
<text x="151.6" y="110.2">OE</text>
<text x="171.2" y="110.2">LED3</text>
<text x="171.2" y="112.7">LED4</text>
<text x="100.6" y="115.3">PWR_FLAG</text>
<text x="171.2" y="115.3">LED5</text>
<text x="171.2" y="117.8">LED6</text>
<text x="151.6" y="125.4">A0</text>
<text x="158.1" y="120.4">PCA9685PW</text>
<text x="171.2" y="120.4">LED7</text>
<text x="171.2" y="122.9">LED8</text>
<text x="171.2" y="125.4">LED9</text>
<text x="151.6" y="128">A1</text>
<text x="151.6" y="130.5">A2</text>
<text x="170" y="128">LED10</text>
<text x="170" y="130.5">LED11</text>
<text x="224.1" y="130.8">VCC</text>
<text x="151.6" y="133.1">A3</text>
<text x="151.6" y="135.6">A4</text>
<text x="170" y="133.1">LED12</text>
<text x="170" y="135.6">LED13</text>
<text x="151.6" y="138.1">A5</text>
<text x="164.8" y="141.7" transform="rotate(-90 164.8 141.7)">VSS</text>
<text x="170" y="138.1">LED14</text>
<text x="170" y="140.7">LED15</text>
<text x="103.5" y="182.6">Mounting_Hole</text>
<text x="108.4" y="180.7">MK2</text>
<text x="109.2" y="182.6">Mounting_Hole</text>
<text x="114.1" y="180.7">MK3</text>
<text x="114.3" y="182.6">Mounting_Hole</text>
<text x="119.2" y="180.7">MK5</text>
<text x="119.4" y="182.6">Mounting_Hole</text>
<text x="124.3" y="180.7">MK7</text>
<text x="161.9" y="180.7">LOGO1</text>
<text x="102.9" y="188.3">Mounting_Hole</text>
<text x="107.8" y="186.4">MK1</text>
<text x="109.2" y="188.3">Mounting_Hole</text>
<text x="114.1" y="186.4">MK4</text>
<text x="114.3" y="188.3">Mounting_Hole</text>
<text x="119.2" y="186.4">MK6</text>
<text x="119.4" y="188.3">Mounting_Hole</text>
<text x="124.3" y="186.4">MK8</text>
<text x="155.9" y="193.4">OPEN_HARDWARE_1</text>
</g>
<g font-size="1.3" fill="#a90000">
<text x="83.7" y="41.9">1</text>
<text x="92.6" y="41.9">2</text>
<text x="231.1" y="41.9">5</text>
<text x="240" y="41.9">6</text>
<text x="83.7" y="44.4">3</text>
<text x="83.7" y="47">5</text>
<text x="92.6" y="44.4">4</text>
<text x="92.6" y="47">6</text>
<text x="231.1" y="47">1</text>
<text x="231.1" y="44.4">3</text>
<text x="240" y="47">2</text>
<text x="240" y="44.4">4</text>
<text x="83.7" y="49.5">7</text>
<text x="83.7" y="52">9</text>
<text x="92" y="52">10</text>
<text x="92.6" y="49.5">8</text>
<text x="83.1" y="54.6">11</text>
<text x="83.1" y="57.1">13</text>
<text x="83.1" y="59.7">15</text>
<text x="92" y="54.6">12</text>
<text x="92" y="57.1">14</text>
<text x="92" y="59.7">16</text>
<text x="83.1" y="62.2">17</text>
<text x="83.1" y="64.7">19</text>
<text x="92" y="62.2">18</text>
<text x="92" y="64.7">20</text>
<text x="83.1" y="67.3">21</text>
<text x="83.1" y="69.8">23</text>
<text x="92" y="67.3">22</text>
<text x="92" y="69.8">24</text>
<text x="231.1" y="69.8">3</text>
<text x="231.1" y="67.3">5</text>
<text x="240" y="69.8">4</text>
<text x="240" y="67.3">6</text>
<text x="83.1" y="72.4">25</text>
<text x="83.1" y="74.9">27</text>
<text x="83.1" y="77.4">29</text>
<text x="92" y="72.4">26</text>
<text x="92" y="74.9">28</text>
<text x="92" y="77.4">30</text>
<text x="111.7" y="72.5" transform="rotate(-90 111.7 72.5)">3</text>
<text x="114.3" y="72.5" transform="rotate(-90 114.3 72.5)">2</text>
<text x="116.8" y="72.5" transform="rotate(-90 116.8 72.5)">1</text>
<text x="231.1" y="72.4">1</text>
<text x="240" y="72.4">2</text>
<text x="116.8" y="87.1" transform="rotate(-90 116.8 87.1)">2</text>
<text x="111.1" y="90.1">1</text>
<text x="231.1" y="95.2">3</text>
<text x="231.1" y="92.7">5</text>
<text x="240" y="95.2">4</text>
<text x="240" y="92.7">6</text>
<text x="147.3" y="101.6">26</text>
<text x="163.8" y="97.8" transform="rotate(-90 163.8 97.8)">28</text>
<text x="178.4" y="101.6">6</text>
<text x="231.1" y="97.8">1</text>
<text x="240" y="97.8">2</text>
<text x="147.3" y="106.7">25</text>
<text x="147.3" y="104.1">27</text>
<text x="178.4" y="104.1">7</text>
<text x="178.4" y="106.7">8</text>
<text x="79.9" y="111.7">2</text>
<text x="147.3" y="109.2">23</text>
<text x="177.8" y="111.7">10</text>
<text x="178.4" y="109.2">9</text>
<text x="79.9" y="114.3">1</text>
<text x="177.8" y="114.3">11</text>
<text x="177.8" y="116.8">12</text>
<text x="177.8" y="119.4">13</text>
<text x="231.1" y="118.1">5</text>
<text x="240" y="118.1">6</text>
<text x="147.9" y="124.4">1</text>
<text x="177.8" y="121.9">15</text>
<text x="177.8" y="124.4">16</text>
<text x="231.1" y="123.2">1</text>
<text x="231.1" y="120.6">3</text>
<text x="240" y="123.2">2</text>
<text x="240" y="120.6">4</text>
<text x="147.9" y="127">2</text>
<text x="147.9" y="129.5">3</text>
<text x="177.8" y="127">17</text>
<text x="177.8" y="129.5">18</text>
<text x="147.3" y="137.1">24</text>
<text x="147.9" y="132.1">4</text>
<text x="147.9" y="134.6">5</text>
<text x="177.8" y="132.1">19</text>
<text x="177.8" y="134.6">20</text>
<text x="177.8" y="137.1">21</text>
<text x="177.8" y="139.7">22</text>
<text x="231.1" y="143.5">5</text>
<text x="240" y="143.5">6</text>
<text x="163.8" y="146.1" transform="rotate(-90 163.8 146.1)">14</text>
<text x="231.1" y="148.6">1</text>
<text x="231.1" y="146">3</text>
<text x="240" y="148.6">2</text>
<text x="240" y="146">4</text>
</g>
<g font-size="1" fill="#006464">
<text x="221.5" y="33.7">C101</text>
<text x="222.1" y="36.5">10uF</text>
<text x="223.7" y="41.2">R1</text>
<text x="234.8" y="40.6">J31</text>
<text x="246.5" y="41.2">R2</text>
<text x="223.2" y="44.2">220</text>
<text x="246.1" y="44.2">220</text>
<text x="146.6" y="49.2" transform="rotate(-90 146.6 49.2)">R100</text>
<text x="149.6" y="48.6" transform="rotate(-90 149.6 48.6)">10k</text>
<text x="151.6" y="49.2" transform="rotate(-90 151.6 49.2)">R101</text>
<text x="154.7" y="48.6" transform="rotate(-90 154.7 48.6)">10k</text>
<text x="159.3" y="49" transform="rotate(-90 159.3 49)">R104</text>
<text x="162.3" y="48.5" transform="rotate(-90 162.3 48.5)">10k</text>
<text x="166.9" y="49.4" transform="rotate(-90 166.9 49.4)">JP105</text>
<text x="231.5" y="50">CONN_02X03</text>
<text x="221.5" y="59.1">C102</text>
<text x="222.1" y="61.9">10uF</text>
<text x="110.9" y="67.8">S9V11F5</text>
<text x="112.8" y="66.3">J11</text>
<text x="151.6" y="71.9" transform="rotate(-90 151.6 71.9)">R102</text>
<text x="154.7" y="71.3" transform="rotate(-90 154.7 71.3)">10k</text>
<text x="156.7" y="71.9" transform="rotate(-90 156.7 71.9)">R103</text>
<text x="159.8" y="71.3" transform="rotate(-90 159.8 71.3)">10k</text>
<text x="163.1" y="71.9" transform="rotate(-90 163.1 71.9)">R105</text>
<text x="166.1" y="71.3" transform="rotate(-90 166.1 71.3)">10k</text>
<text x="223.2" y="69.6">220</text>
<text x="223.7" y="66.6">R3</text>
<text x="234.8" y="66">J32</text>
<text x="246.1" y="69.6">220</text>
<text x="246.5" y="66.6">R4</text>
<text x="101" y="78">C2</text>
<text x="231.5" y="75.4">CONN_02X03</text>
<text x="99.9" y="81.5">10uF</text>
<text x="153.6" y="89.5">C100</text>
<text x="221.5" y="84.5">C103</text>
<text x="222.1" y="87.3">10uF</text>
<text x="115.2" y="94.7">SW1</text>
<text x="153.7" y="92.6">10uF</text>
<text x="223.2" y="95">220</text>
<text x="223.7" y="92">R5</text>
<text x="234.8" y="91.4">J33</text>
<text x="246.1" y="95">220</text>
<text x="246.5" y="92">R6</text>
<text x="110.7" y="96.7">SK-12D01-VG4</text>
<text x="138.9" y="98.1" transform="rotate(-90 138.9 98.1)">R21</text>
<text x="142" y="98" transform="rotate(-90 142 98)">10k</text>
<text x="144" y="98.1" transform="rotate(-90 144 98.1)">R22</text>
<text x="147.1" y="98" transform="rotate(-90 147.1 98)">10k</text>
<text x="231.5" y="100.8">CONN_02X03</text>
<text x="74.2" y="111.6">J12</text>
<text x="140.7" y="108.5">R23</text>
<text x="140.8" y="111.5">10k</text>
<text x="221.5" y="109.9">C104</text>
<text x="222.1" y="112.7">10uF</text>
<text x="73.6" y="116.5">SRV_VCC</text>
<text x="86.3" y="118.4">10uF</text>
<text x="86.9" y="115.1">C1</text>
<text x="94" y="116.7" transform="rotate(-90 94 116.7)">D1</text>
<text x="98" y="118.6" transform="rotate(-90 98 118.6)">1N4148</text>
<text x="223.7" y="117.4">R7</text>
<text x="234.8" y="116.8">J34</text>
<text x="246.5" y="117.4">R8</text>
<text x="223.2" y="120.4">220</text>
<text x="246.1" y="120.4">220</text>
<text x="231.5" y="126.2">CONN_02X03</text>
<text x="221.5" y="135.3">C105</text>
<text x="222.1" y="138.1">10uF</text>
<text x="223.7" y="142.8">R9</text>
<text x="234.8" y="142.2">J35</text>
<text x="246.1" y="142.8">R10</text>
<text x="223.2" y="145.8">220</text>
<text x="246.1" y="145.8">220</text>
<text x="231.5" y="151.6">CONN_02X03</text>
</g>
<g font-size="1" fill="#840000">
<text x="215.4" y="42.8">PWM0</text>
<text x="252.5" y="42.8">PWM1</text>
<text x="166.6" y="59.3">A3</text>
<text x="166.6" y="56.7">A4</text>
<text x="166.6" y="54.2">A5</text>
<text x="74.6" y="63.1">SDA</text>
<text x="98.8" y="63.1">SCL</text>
<text x="166.6" y="64.3">A1</text>
<text x="166.6" y="61.8">A2</text>
<text x="166.6" y="66.9">A0</text>
<text x="215.4" y="68.2">PWM2</text>
<text x="252.5" y="68.2">PWM3</text>
<text x="215.4" y="93.6">PWM4</text>
<text x="252.5" y="93.6">PWM5</text>
<text x="122.9" y="105">SDA</text>
<text x="122.9" y="102.4">SCL</text>
<text x="184.4" y="107.5">PWM2</text>
<text x="184.4" y="102.4">PWM0</text>
<text x="184.4" y="105">PWM1</text>
<text x="184.4" y="110.1">PWM3</text>
<text x="184.4" y="112.6">PWM4</text>
<text x="184.4" y="115.1">PWM5</text>
<text x="184.4" y="117.7">PWM6</text>
<text x="215.4" y="119">PWM6</text>
<text x="252.5" y="119">PWM7</text>
<text x="139.1" y="125.3">A0</text>
<text x="184.4" y="125.3">PWM9</text>
<text x="184.4" y="122.8">PWM8</text>
<text x="184.4" y="120.2">PWM7</text>
<text x="139.1" y="127.8">A1</text>
<text x="139.1" y="130.4">A2</text>
<text x="139.1" y="135.5">A4</text>
<text x="139.1" y="132.9">A3</text>
<text x="139.1" y="138">A5</text>
<text x="215.4" y="144.4">PWM8</text>
<text x="252.5" y="144.4">PWM9</text>
</g>
<g font-size="1" fill="#0f0f0f">
<text x="97.8" y="54.6">3.3V</text>
<text x="97.8" y="74.9">+5V</text>
<text x="116.8" y="77.6" transform="rotate(-90 116.8 77.6)">VIN</text>
<text x="111.7" y="79" transform="rotate(-90 111.7 79)">VOUT</text>
</g>
<text font-size="1" fill="#a90000" x="121.3" y="90.1">3</text>
</svg>
